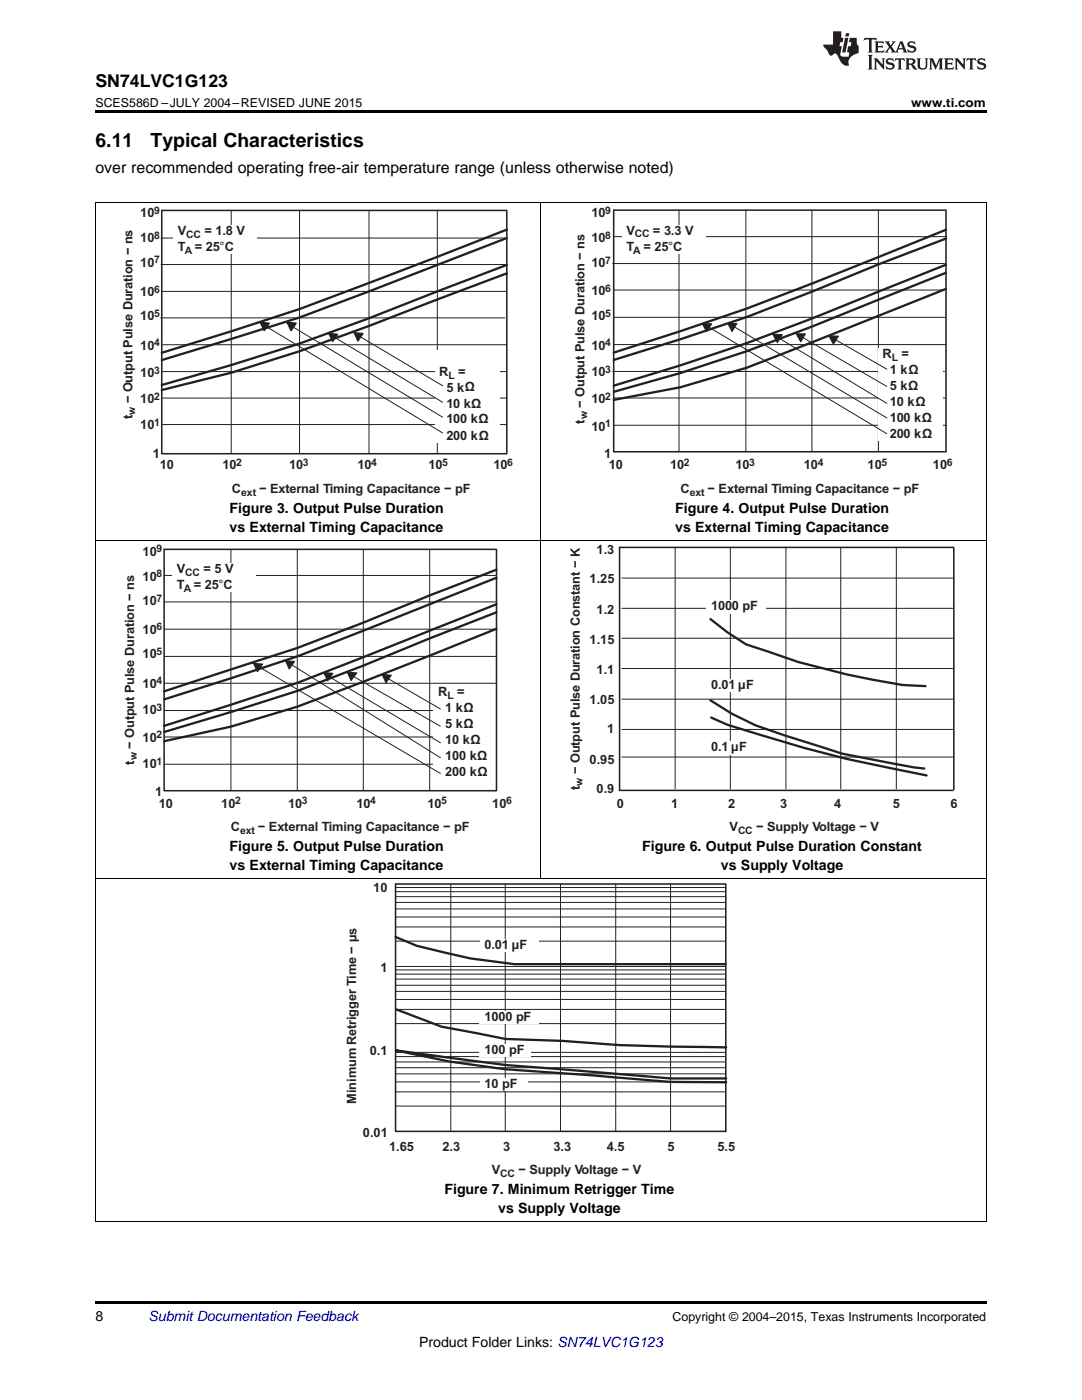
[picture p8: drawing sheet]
<svg xmlns="http://www.w3.org/2000/svg" width="216mm" height="279mm" viewBox="0 0 216 279" stroke-linecap="round" stroke-linejoin="round" font-family="sans-serif">
<path d="M19 243.8h.2zM196.7 243.8h.1zM19 259.7h177.8v.5h-177.8z" fill="#000"/>
<path d="M19.1 175.4v68.4M196.8 175.4v68.4M19 243.8h177.8" fill="none" stroke="#000" stroke-width=".2"/>
<g fill="none" stroke="#231f20" stroke-width=".2">
<path d="M78.9 178.9h65.8M78.9 178h65.8M78.9 177.1h65.8M89.9 176.4v49.2M100.8 176.4v49.2M111.8 176.4v49.2M122.9 176.4v49.2M133.8 176.4v49.2M78.9 199.5h65.8M78.9 197.9h65.8M78.9 196.6h65.8M78.9 195.4h65.8"/>
<path d="M78.9 194.4h65.8M78.9 193.6h65.8M78.9 187.8h65.8M78.9 185h65.8M78.9 183h65.8M78.9 181.4h65.8M78.9 180.1h65.8M78.9 192.9h65.8M78.9 217.9h65.8M78.9 215.9h65.8M78.9 214.3h65.8M78.9 213.1h65.8"/>
<path d="M78.9 211.9h65.8M78.9 210.9h65.8M78.9 210h65.8M78.9 204.3h65.8M78.9 201.5h65.8M78.9 220.7h65.8"/>
</g>
<path d="M78.9 187l4.2 1.7 5.7 1.4 5.1 1.2 8.8 1.1h42M79.1 201.5l9 3.4 12.7 2.4 11.3 .4a421.7 421.7 0 0 0 32.8 1.3M144.9 215.2h-11.1l-32.9-2.7-21.9-2.9 10.7 2.3 11.1 1.5 17.5 1.2 15.4 1.3 11.2 .1" fill="none" stroke="#231f20" stroke-width=".46"/>
<path d="M78.9 176.4h65.9v49.4h-65.9z" fill="none" stroke="#231f20" stroke-width=".31"/>
<g fill="#fff">
<path d="M95.8 201.8h11.8v2.5h-11.8z" fill-rule="evenodd"/>
<path d="M95.8 187.4h11.7v2.6h-11.7z" fill-rule="evenodd"/>
<path d="M95.8 215.2h9.5v2.6h-9.5z" fill-rule="evenodd"/>
<path d="M95.8 208.3h10.1v2.6h-10.1z" fill-rule="evenodd"/>
</g>
<path d="M19.1 107.9v67.5M107.9 107.9v67.5M196.8 107.9v67.5M19 175.3h177.8" fill="none" stroke="#000" stroke-width=".2"/>
<path d="M32.7 114.8h66.2M46.1 109.6v48.1M59.3 109.6v48.1M72.5 109.6v48.1M85.7 109.6v48.1M32.7 125.6h66.2M32.7 120.1h66.2M32.7 136.4h66.2M32.7 131h66.2M32.7 141.8h66.2M32.8 147.1h66.2M32.8 152.5h66.2" fill="none" stroke="#231f20" stroke-width=".2"/>
<path d="M98.9 109.6h-66.2v48.2h66.4" fill="none" stroke="#231f20" stroke-width=".31"/>
<path d="M99.1 115.3l-39.8 15.7-26.6 8.6M99.1 113.7l-13.4 5.1-13.2 5.5-13.2 5-26.6 8.7M99.1 125.5l-26.6 10.6-13.2 4.9-13.2 4-13.4 2.9M99.1 122.2l-13.4 5.2-13.2 5.4-13.2 5.1-13.2 4.2-13.4 4M99.1 120.6l-39.8 15.7-26.6 8.6" fill="none" stroke="#231f20" stroke-width=".46"/>
<g fill="#fff">
<path d="M34.4 112.5h16.7v5.6h-16.7z" fill-rule="evenodd"/>
<path d="M86.5 137h12.9v18.4h-12.9z" fill-rule="evenodd"/>
</g>
<path d="M50.2 132.2l37.7 22.2M56.6 131.7l31.3 19.5M64.5 134.4l23.4 13.8M69.4 134.4l18.5 10.5M76.4 134.8l11.5 6.7" fill="none" stroke="#231f20" stroke-width=".2"/>
<path d="M99.1 109.6v48.1" fill="none" stroke="#231f20" stroke-width=".31"/>
<path d="M50.6 132.4l1.8 .1-1 1.6z" fill-rule="evenodd" fill="#231f20"/>
<path d="M50.6 132.4l1.8 .1-1 1.6z" fill="none" stroke="#231f20" stroke-width=".2"/>
<path d="M56.9 131.8l1.9 .2-1.1 1.5z" fill-rule="evenodd" fill="#231f20"/>
<path d="M56.9 131.8l1.9 .2-1.1 1.5z" fill="none" stroke="#231f20" stroke-width=".2"/>
<path d="M64.6 134.2l1.8 .2-1 1.5z" fill-rule="evenodd" fill="#231f20"/>
<path d="M64.6 134.2l1.8 .2-1 1.5z" fill="none" stroke="#231f20" stroke-width=".2"/>
<path d="M69.3 134.1l1.9 .2-1.2 1.5z" fill-rule="evenodd" fill="#231f20"/>
<path d="M69.3 134.1l1.9 .2-1.2 1.5z" fill="none" stroke="#231f20" stroke-width=".2"/>
<path d="M76.2 134.6l1.9 .2-1.1 1.5z" fill-rule="evenodd" fill="#231f20"/>
<path d="M124.1 115.4h66M134.7 109.2v48.2M145.7 109.2v48.2M156.8 109.2v48.2M167.8 109.2v48.2M178.9 109.2v48.2M76.2 134.6l1.9 .2-1.1 1.5zM124.1 139.5h66M124.1 133.4h66M124.1 127.4h66M124.1 121.4h66M124.1 145.6h66" fill="none" stroke="#231f20" stroke-width=".2"/>
<path d="M141.8 123.5l3.4 2.7 3.7 2.4 10.4 3.5 9.8 2.5 4.9 1 6.1 1.1 4.6 .2M141.8 139.8l4.2 2.6 4.7 2.3 6 2.1 11.3 3.6 14.4 2.7 2 .3M141.9 143.2l3.3 1.5a286.6 286.6 0 0 0 39.7 10.1" fill="none" stroke="#231f20" stroke-width=".46"/>
<path d="M190.2 109.2h-66.6v48.5h66.6M190.3 109.2v48.4" fill="none" stroke="#231f20" stroke-width=".31"/>
<g fill="#fff">
<path d="M141 119.8h11.8v2.6h-11.8z" fill-rule="evenodd"/>
<path d="M141 135.6h11.1v2.6h-11.1z" fill-rule="evenodd"/>
<path d="M141 148h9.9v2.6h-9.9z" fill-rule="evenodd"/>
</g>
<g fill="none" stroke="#231f20" stroke-width=".2">
<path d="M32.1 47.5h68.7M32.1 52.8h68.7M32.3 58.2h68.7M46.1 42v48.4M59.8 42v48.4M73.6 42v48.4M87.3 42v48.4M32 63.4h68.7M32.4 74.2h68.7M32.4 79.4h68.7M32.4 68.8h68.7M32.4 84.7h68.7"/>
<path d="M124.1 151.1h66"/>
</g>
<path d="M19.1 40.4v67.5M107.9 40.4v67.5M196.8 40.4v67.5M19 107.9h177.8" fill="none" stroke="#000" stroke-width=".2"/>
<path d="M101 42h-68.7v48.5h68.8" fill="none" stroke="#231f20" stroke-width=".31"/>
<path d="M101.1 54.6l-27.5 10.4-13.8 5.1-13.7 4.3-13.8 3.4M101.1 52.9l-13.8 5.3a415.7 415.7 0 0 1-55 18.6M101.1 47.5l-41.3 15.9-27.5 8.5M101.1 45.8l-13.8 5.5-27.5 10.4-13.7 4.4-13.8 4.3" fill="none" stroke="#231f20" stroke-width=".46"/>
<g fill="#fff">
<path d="M34.6 45h16.7v5.6h-16.7z" fill-rule="evenodd"/>
<path d="M86.7 69.9h13v18.4h-13z" fill-rule="evenodd"/>
</g>
<path d="M51.7 64.3l36.6 22.1M57.2 64.5l31.1 18.8M65.5 66.6l22.8 13.7M70.2 66.2l18.1 10.8" fill="none" stroke="#231f20" stroke-width=".2"/>
<path d="M101.1 42v48.4" fill="none" stroke="#231f20" stroke-width=".31"/>
<path d="M52.7 64.8l-.1 .3zM52 64.4l1.7 .1-1 1.5z" fill-rule="evenodd" fill="#231f20"/>
<path d="M52 64.4l1.7 .1-1 1.5zM52.7 64.8l-.1 .3z" fill="none" stroke="#231f20" stroke-width=".31"/>
<path d="M58.1 64.8l-.2 .3zM57.3 64.4l1.8 .1-1 1.5z" fill-rule="evenodd" fill="#231f20"/>
<path d="M57.3 64.4l1.8 .1-1 1.5zM58.1 64.8l-.2 .3z" fill="none" stroke="#231f20" stroke-width=".31"/>
<path d="M66.3 67.1l-.1 .2zM65.7 66.6l1.7 .1-1 1.4z" fill-rule="evenodd" fill="#231f20"/>
<path d="M65.7 66.6l1.7 .1-1 1.4zM66.3 67.1l-.1 .2z" fill="none" stroke="#231f20" stroke-width=".31"/>
<path d="M71.4 66.9l-.1 .3zM70.7 66.4l1.7 .2-1 1.4z" fill-rule="evenodd" fill="#231f20"/>
<path d="M188.7 41.9h-66.2v48.3h66.3M70.7 66.4l1.7 .2-1 1.4zM71.4 66.9l-.1 .3z" fill="none" stroke="#231f20" stroke-width=".31"/>
<path d="M122.2 52.6h66.3M122.5 57.9h65.8M122.5 47.2h66.3M135.5 41.9v48.2M148.8 41.9v48.2M162 41.9v48.2M175.3 41.9v48.2M122.2 74.1h66.3M122.4 63.3h66.2M122.4 79.4h66.2M122.5 68.8h66.3M122.5 84.9h66.3" fill="none" stroke="#231f20" stroke-width=".2"/>
<path d="M188.8 57.7l-39.7 15.7-13.3 3.9-13.3 2.5M188.8 54.4l-26.6 10.7-13.1 5-13.3 4.3-13.3 3.8M188.8 52.8l-13.3 5.3a444.3 444.3 0 0 1-53 18.9M188.8 47.6l-13.3 5.1-13.3 5.4-13.1 5.2-13.3 4.4-13.3 4.1M188.8 45.8l-13.3 5.4a532.7 532.7 0 0 1-53 19.2" fill="none" stroke="#231f20" stroke-width=".46"/>
<g fill="#fff">
<path d="M124.1 44.9h16.7v5.7h-16.7z" fill-rule="evenodd"/>
<path d="M175.2 69.5h12.9v18.4h-12.9z" fill-rule="evenodd"/>
</g>
<path d="M140.1 64.5l36.9 22.1M145.5 64.6l31.5 18.8M154.3 66.8l22.7 13.7M158.8 66.5l18.2 10.6M165.5 67.1l11.5 6.6" fill="none" stroke="#231f20" stroke-width=".2"/>
<path d="M188.8 41.9v48.2" fill="none" stroke="#231f20" stroke-width=".31"/>
<path d="M145.2 64.6h1.9l-1 1.6z" fill="#231f20"/>
<path d="M145.2 64.6h1.9l-1 1.6z" fill="none" stroke="#231f20" stroke-width=".2"/>
<path d="M140.1 64.6h1.9l-1 1.6z" fill-rule="evenodd" fill="#231f20"/>
<path d="M140.1 64.6h1.9l-1 1.6z" fill="none" stroke="#231f20" stroke-width=".2"/>
<path d="M154.2 66.7l1.9 .1-1 1.6z" fill-rule="evenodd" fill="#231f20"/>
<path d="M154.2 66.7l1.9 .1-1 1.6z" fill="none" stroke="#231f20" stroke-width=".2"/>
<path d="M158.9 66.6h1.8l-.9 1.6z" fill="#231f20"/>
<path d="M158.9 66.6h1.8l-.9 1.6z" fill="none" stroke="#231f20" stroke-width=".2"/>
<path d="M165.4 67l1.9 .1-1 1.6z" fill-rule="evenodd" fill="#231f20"/>
<path d="M165.4 67l1.9 .1-1 1.6z" fill="none" stroke="#231f20" stroke-width=".2"/>
<path d="M19 40.4h177.8" fill="none" stroke="#000" stroke-width=".2"/>
<path d="M19 22h177.8v.5h-177.8z" fill="#000"/>
<g fill="#231f20">
<path d="M172.5 7.6l-.1 .5 .4-.2h.6v.1v2.1l-.2 .4h.9l-.2-.4v-2.1l.1-.1h.5l.5 .2-.2-.5zM174.5 8.3l.2 .3v1.5l-.2 .4h1.8l.2-.6a1.04 1.04 0 0 1-1.3 .2v-.7h.6l.3 .2v-.6l-.3 .2h-.6v-.6l.8-.1 .4 .3-.2-.5zM176.5 8.3l.9 1.1-.9 1.1h.8l-.2-.2 .4-.7 .5 .7-.2 .2h1.5l-.2-.2 .2-.4h.9l.1 .4-.2 .2h1l-.3-.3-.7-1.9h-.5l-.9 2-.8-1 .9-1h-.8l.1 .3-.4 .5-.3-.6 .1-.2zM179.7 8.6l.4 1h-.7zM181.3 8.4a.63 .63 0 0 0-.2 .7 .63 .63 0 0 0 .6 .4l.6 .2 .1 .2a.75 .75 0 0 1-.7 .4 .75 .75 0 0 1-.6-.5l.1 .7 .1-.1a1.11 1.11 0 0 0 1.5-.6 1.13 1.13 0 0 0-1.2-.8l-.1-.4a1.04 1.04 0 0 1 1.2 .2l-.2-.5-.2 .1-.4-.2zM173.2 10.9l.2 .4v2.2l-.2 .4h1l-.3-.4v-2.2l.3-.4zM174.3 11.6l.3 .4v1.5l-.3 .4h.8l-.2-.4v-1.3l1.5 1.7v-1.9l.2-.4h-.7l.2 .4v.9l-1.1-1.3zM177 11.8a.62 .62 0 0 0-.2 .7 .62 .62 0 0 0 .6 .4l.6 .1 .1 .3a.76 .76 0 0 1-.7 .3 .76 .76 0 0 1-.7-.4l.2 .7 .1-.1a1.11 1.11 0 0 0 1.5-.6 1.13 1.13 0 0 0-1.2-.8l-.1-.4a1.04 1.04 0 0 1 1.2 .2l-.2-.6-.2 .1-.5-.1zM178.7 11.6l-.2 .6a.61 .61 0 0 1 .8-.3v1.6l-.2 .4h.9l-.2-.4v-1.6a.63 .63 0 0 1 .7 .3l-.1-.6zM180.6 11.6l.3 .4v1.5l-.3 .4h1l-.2-.2-.1-.8 .6 .2a.76 .76 0 0 0 1.2 .7l-1-1a.58 .58 0 0 0 .6-.5 .58 .58 0 0 0-.5-.6zM181.4 11.9h.1a.45 .45 0 0 1 .5 .1 .45 .45 0 0 1 .1 .5l-.8 .2zM182.9 11.6l.2 .2a2.17 2.17 0 0 0 .3 1.9 .99 .99 0 0 0 1.6-.6v-1.1l.2-.4h-.7l.2 .2a1.92 1.92 0 0 1-.2 1.8 .6 .6 0 0 1-.9-.5v-1.1l.2-.4zM185.4 11.6l.2 .4v1.5l-.2 .4h.7l-.2-.4v-1.4l.8 1.8 .8-1.8v1.4l-.2 .4h.9l-.2-.4v-1.5l.2-.4h-.8l-.6 1.5-.6-1.5zM188.4 11.6l.2 .4v1.5l-.2 .4h1.8l.1-.6a1.04 1.04 0 0 1-1.2 .1v-.6h.5l.4 .2v-.6l-.4 .2h-.5v-.7h.8l.3 .3-.1-.6zM190.5 11.6l.2 .4v1.5l-.2 .4h.7l-.2-.4v-1.3l1.5 1.7v-1.9l.2-.4h-.7l.2 .4v.9l-1.1-1.3zM192.9 11.6l-.1 .6a.61 .61 0 0 1 .7-.3l.1 1.6-.3 .4h1l-.3-.4 .1-1.6a.63 .63 0 0 1 .7 .3l-.1-.6zM195.2 11.8a.62 .62 0 0 0-.2 .7 .62 .62 0 0 0 .6 .4l.6 .1 .1 .3a.76 .76 0 0 1-.7 .3 .76 .76 0 0 1-.6-.4l.1 .7 .1-.1a1.11 1.11 0 0 0 1.6-.6 1.13 1.13 0 0 0-1.3-.8l-.1-.4a1.04 1.04 0 0 1 1.2 .2l-.1-.6-.2 .1-.5-.1z"/>
<path d="M166.2 6.3v2.6h-1.9v.4l.8 .9a.91 .91 0 0 0 1 .8 .56 .56 0 0 1 .5-.3 .56 .56 0 0 1 .5 .3l.4 .8a1.53 1.53 0 0 0 1.9 1.2 1.54 1.54 0 0 1 1-2.1l.9-.3v-1.4a1.52 1.52 0 0 1-.4-1.6h-1.3l-.2 .8h.5l-.2 .8h-.5l-.1 1v.2l.4 .1-.2 .8a1.93 1.93 0 0 1-1.6-.3l.3-1.8h-.5l.2-.8h.4l.2-.8h-.4v-1.3zM168.6 7.6l-.6 2.9h.7l.6-2.9zM168.8 6.6l-.1 .7h.6l.2-.7z"/>
</g>
<g font-size="3.9">
<text x="19" y="29.3">6.11</text>
<text x="30.1" y="29.3">Typical Characteristics</text>
</g>
<text font-size="3.5" x="19" y="17.3">SN74LVC1G123</text>
<text font-size="3.2" x="19" y="34.4">over recommended operating free-air temperature range (unless otherwise noted)</text>
<g font-size="2.8">
<text x="45.8" y="102.4">Figure 3. Output Pulse Duration</text>
<text x="45.8" y="106.2">vs External Timing Capacitance</text>
<text x="134.7" y="102.4">Figure 4. Output Pulse Duration</text>
<text x="134.7" y="106.2">vs External Timing Capacitance</text>
<text x="45.8" y="169.9">Figure 5. Output Pulse Duration</text>
<text x="45.8" y="173.6">vs External Timing Capacitance</text>
<text x="128.2" y="169.9">Figure 6. Output Pulse Duration Constant</text>
<text x="143.9" y="173.6">vs Supply Voltage</text>
<text x="88.7" y="238.4">Figure 7. Minimum Retrigger Time</text>
<text x="99.4" y="242.1">vs Supply Voltage</text>
<text x="19" y="263.6">8</text>
<text x="83.6" y="268.9">Product Folder Links: SN74LVC1G123</text>
</g>
<text font-size="2.8" fill="#0000c8" x="29.6" y="263.6">Submit Documentation Feedback</text>
<g font-size="2.6" fill="#231f20">
<text x="28" y="43.3">10</text>
<text x="35.5" y="46.9">V</text>
<text x="40.8" y="46.9">= 1.8 V</text>
<text x="118" y="43.3">10</text>
<text x="125" y="46.8">V</text>
<text x="130.3" y="46.8">= 3.3 V</text>
<text x="28" y="48.4">10</text>
<text x="28" y="53.3">10</text>
<text x="35.5" y="50.1">T</text>
<text x="38.9" y="50.1">= 25°C</text>
<text x="118" y="48.4">10</text>
<text x="118" y="53.3">10</text>
<text x="125" y="50.1">T</text>
<text x="128.4" y="50.1">= 25°C</text>
<text x="28" y="59.2">10</text>
<text x="118" y="59">10</text>
<text x="28" y="63.9">10</text>
<text x="118" y="63.9">10</text>
<text x="28" y="69.8">10</text>
<text x="118" y="69.8">10</text>
<text x="176.1" y="71.5">R</text>
<text x="179.9" y="71.5">=</text>
<text x="28" y="75.2">10</text>
<text x="87.6" y="75">R</text>
<text x="91.4" y="75">=</text>
<text x="118" y="75.1">10</text>
<text x="177.5" y="74.7">1 kΩ</text>
<text x="177.5" y="77.8">5 kΩ</text>
<text x="26.5" y="83.7" transform="rotate(-90 26.5 83.7)">t</text>
<text x="26.5" y="80.5" transform="rotate(-90 26.5 80.5)">− Output Pulse Duration − ns</text>
<text x="28" y="80.4">10</text>
<text x="89.1" y="78.1">5 kΩ</text>
<text x="89.1" y="81.4">10 kΩ</text>
<text x="116.6" y="81.4" transform="rotate(-90 116.6 81.4)">− Output Pulse Duration − ns</text>
<text x="118" y="80.5">10</text>
<text x="177.5" y="81">10 kΩ</text>
<text x="28" y="85.6">10</text>
<text x="89.1" y="84.5">100 kΩ</text>
<text x="89.1" y="87.7">200 kΩ</text>
<text x="116.6" y="84.6" transform="rotate(-90 116.6 84.6)">t</text>
<text x="118" y="85.9">10</text>
<text x="177.5" y="84.2">100 kΩ</text>
<text x="177.5" y="87.4">200 kΩ</text>
<text x="30.5" y="91.4">1</text>
<text x="31.9" y="93.7">10</text>
<text x="44.4" y="93.7">10</text>
<text x="57.7" y="93.7">10</text>
<text x="71.3" y="93.7">10</text>
<text x="85.5" y="93.7">10</text>
<text x="98.4" y="93.7">10</text>
<text x="120.5" y="91.5">1</text>
<text x="121.5" y="93.7">10</text>
<text x="133.7" y="93.7">10</text>
<text x="146.8" y="93.7">10</text>
<text x="160.4" y="93.7">10</text>
<text x="173.1" y="93.7">10</text>
<text x="186.2" y="93.7">10</text>
<text x="46.3" y="98.4">C</text>
<text x="51.7" y="98.4">− External Timing Capacitance − pF</text>
<text x="135.8" y="98.4">C</text>
<text x="141.2" y="98.4">− External Timing Capacitance − pF</text>
<text x="28.5" y="110.9">10</text>
<text x="28.5" y="115.9">10</text>
<text x="35.3" y="117.6">T</text>
<text x="35.3" y="114.4">V</text>
<text x="38.7" y="117.6">= 25°C</text>
<text x="40.6" y="114.4">= 5 V</text>
<text x="28.5" y="120.8">10</text>
<text x="28.5" y="126.5">10</text>
<text x="28.5" y="131.4">10</text>
<text x="28.5" y="137.2">10</text>
<text x="28.5" y="142.5">10</text>
<text x="87.4" y="138.9">R</text>
<text x="88.8" y="142.1">1 kΩ</text>
<text x="91.2" y="138.9">=</text>
<text x="26.8" y="149.4" transform="rotate(-90 26.8 149.4)">− Output Pulse Duration − ns</text>
<text x="28.5" y="148">10</text>
<text x="88.8" y="145.2">5 kΩ</text>
<text x="88.8" y="148.5">10 kΩ</text>
<text x="26.8" y="152.6" transform="rotate(-90 26.8 152.6)">t</text>
<text x="28.5" y="153.4">10</text>
<text x="88.8" y="151.6">100 kΩ</text>
<text x="88.8" y="154.8">200 kΩ</text>
<text x="31" y="158.9">1</text>
<text x="31.7" y="161.2">10</text>
<text x="44.2" y="161.2">10</text>
<text x="57.5" y="161.2">10</text>
<text x="71.1" y="161.2">10</text>
<text x="85.3" y="161.2">10</text>
<text x="98.2" y="161.2">10</text>
<text x="46.1" y="165.8">C</text>
<text x="51.5" y="165.8">− External Timing Capacitance − pF</text>
<text x="74.5" y="178">10</text>
<text x="96.7" y="189.4">0.01</text>
<text x="102.2" y="189.4">µF</text>
<text x="75.9" y="194">1</text>
<text x="96.7" y="203.7">1000 pF</text>
<text x="73.8" y="210.6">0.1</text>
<text x="96.7" y="210.3">100 pF</text>
<text x="71" y="220.3" transform="rotate(-90 71 220.3)">Minimum Retrigger Time − µs</text>
<text x="96.7" y="217.1">10 pF</text>
<text x="72.4" y="226.9">0.01</text>
<text x="77.6" y="229.6">1.65</text>
<text x="88.3" y="229.6">2.3</text>
<text x="100.4" y="229.6">3</text>
<text x="110.4" y="229.6">3.3</text>
<text x="121.1" y="229.6">4.5</text>
<text x="133.2" y="229.6">5</text>
<text x="143.1" y="229.6">5.5</text>
<text x="98.1" y="234.3">V</text>
<text x="103.4" y="234.3">− Supply Voltage − V</text>
</g>
<g font-size="2.5">
<text x="19" y="21.4">SCES586D –JULY 2004–REVISED JUNE 2015</text>
<text x="181.8" y="21.4">www.ti.com</text>
<text x="134.2" y="263.6">Copyright © 2004–2015, Texas Instruments Incorporated</text>
</g>
<g font-size="2.5" fill="#231f20">
<text x="119" y="110.5">1.3</text>
<text x="117.7" y="116.3">1.25</text>
<text x="119" y="122.6">1.2</text>
<text x="141.9" y="121.7">1000 pF</text>
<text x="117.7" y="128.4">1.15</text>
<text x="119" y="134.5">1.1</text>
<text x="141.9" y="137.5">0.01 µF</text>
<text x="117.7" y="140.5">1.05</text>
<text x="121.2" y="146.3">1</text>
<text x="141.9" y="149.9">0.1</text>
<text x="145.9" y="149.8">µF</text>
<text x="115.7" y="154.5" transform="rotate(-90 115.7 154.5)">− Output Pulse Duration Constant − K</text>
<text x="117.7" y="152.5">0.95</text>
<text x="115.7" y="157.7" transform="rotate(-90 115.7 157.7)">t</text>
<text x="119" y="158.3">0.9</text>
<text x="123.1" y="161.2">0</text>
<text x="133.9" y="161.2">1</text>
<text x="145.3" y="161.2">2</text>
<text x="155.7" y="161.2">3</text>
<text x="166.5" y="161.2">4</text>
<text x="178.2" y="161.2">5</text>
<text x="189.6" y="161.2">6</text>
<text x="145.6" y="165.8">V</text>
<text x="150.9" y="165.8">− Supply Voltage − V</text>
</g>
<g font-size="2.1" fill="#231f20">
<text x="30.7" y="42.6">9</text>
<text x="30.7" y="47.7">8</text>
<text x="37.2" y="47.4">CC</text>
<text x="120.8" y="42.6">9</text>
<text x="120.8" y="47.7">8</text>
<text x="126.7" y="47.4">CC</text>
<text x="30.7" y="52.6">7</text>
<text x="36.9" y="50.7">A</text>
<text x="120.8" y="52.6">7</text>
<text x="126.4" y="50.6">A</text>
<text x="30.7" y="58.5">6</text>
<text x="120.8" y="58.3">6</text>
<text x="30.7" y="63.2">5</text>
<text x="120.8" y="63.3">5</text>
<text x="30.7" y="69.1">4</text>
<text x="120.8" y="69.1">4</text>
<text x="178" y="72">L</text>
<text x="30.7" y="74.5">3</text>
<text x="89.5" y="75.5">L</text>
<text x="120.8" y="74.4">3</text>
<text x="27" y="82.8" transform="rotate(-90 27 82.8)">w</text>
<text x="30.7" y="79.8">2</text>
<text x="117.2" y="83.7" transform="rotate(-90 117.2 83.7)">w</text>
<text x="120.8" y="79.8">2</text>
<text x="30.7" y="85">1</text>
<text x="120.8" y="85.3">1</text>
<text x="47.1" y="93">2</text>
<text x="60.5" y="93">3</text>
<text x="74.1" y="93">4</text>
<text x="88.3" y="93">5</text>
<text x="101.2" y="93">6</text>
<text x="136.5" y="93">2</text>
<text x="149.5" y="93">3</text>
<text x="163.2" y="93">4</text>
<text x="175.9" y="93">5</text>
<text x="188.9" y="93">6</text>
<text x="48.1" y="98.9">ext</text>
<text x="137.6" y="98.9">ext</text>
<text x="31.2" y="110.2">9</text>
<text x="31.2" y="115.2">8</text>
<text x="36.7" y="118.1">A</text>
<text x="37" y="114.9">CC</text>
<text x="31.2" y="125.8">6</text>
<text x="31.2" y="120.1">7</text>
<text x="31.2" y="130.7">5</text>
<text x="31.2" y="136.5">4</text>
<text x="31.2" y="141.8">3</text>
<text x="89.3" y="139.4">L</text>
<text x="31.2" y="147.3">2</text>
<text x="27.3" y="151.8" transform="rotate(-90 27.3 151.8)">w</text>
<text x="31.2" y="152.7">1</text>
<text x="46.9" y="160.5">2</text>
<text x="60.2" y="160.5">3</text>
<text x="73.9" y="160.5">4</text>
<text x="88" y="160.5">5</text>
<text x="101" y="160.5">6</text>
<text x="116.2" y="156.8" transform="rotate(-90 116.2 156.8)">w</text>
<text x="47.9" y="166.4">ext</text>
<text x="147.3" y="166.4">CC</text>
<text x="99.8" y="234.8">CC</text>
</g>
</svg>
